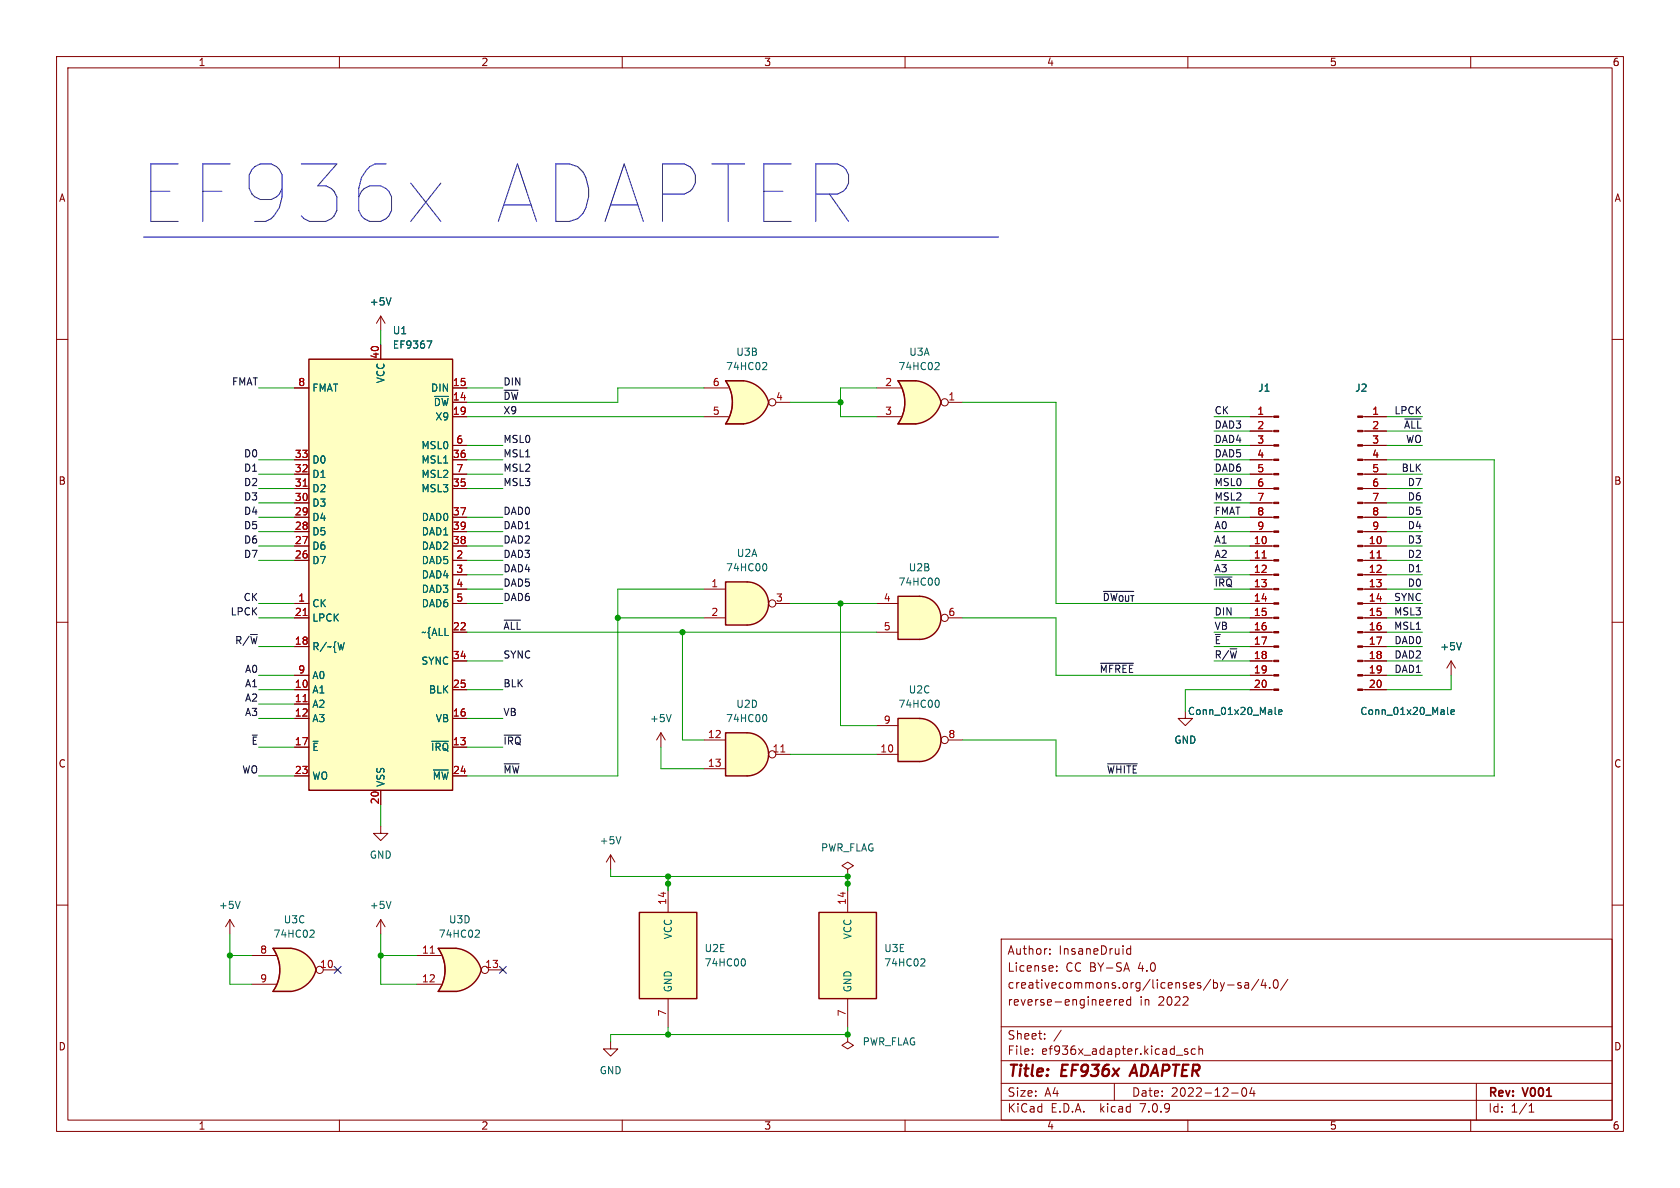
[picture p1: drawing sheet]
<svg xmlns="http://www.w3.org/2000/svg" width="297mm" height="210mm" viewBox="0 0 297 210" stroke-linecap="round" stroke-linejoin="round" font-family="sans-serif">
<g fill="none" stroke="#840000" stroke-width=".18">
<path d="M10 10h277v190h-277zM12 12h273v186h-273zM60 10v2M110 10v2M160 10v2M210 10v2M260 10v2M10 60h2M285 60h2M10 110h2M285 110h2M209.5 125.7v1.3h1.3l-1.3 1.3-1.2-1.3h1.2"/>
<path d="M10 160h2M107.9 151.1l-.7 1.3M107.9 151.1v2.6M107.9 151.1l.8 1.3M118.1 156.2v5.1M149.9 153.7l1-.7-1-.6-1.1 .6 1.1 .7v1.2M149.9 154.9h.1M285 160h2M118.1 176.5v5.1M177 166h108v32h-108zM185.6 168.6v.1M185.6 167.8v.1"/>
<path d="M186.8 171.6v.1M186.8 170.8v.1M197 176.7v1M197.5 176.7l-.3 .1-.2 .2M197.9 177.2l.7-.1-.1-.3-.4-.1-.2 .2 .1 .7h.5M199.2 170.2l.5 1.5M199.9 167.2v1.5M199.9 167.8l-.4-.1-.3 .3v.4l.1 .2h.6M199.9 176.8l-.4-.1-.3 .3v.4l.1 .2h.6M199.9 176.2v1.5M217 174.1h1.2M219.4 173.8l-.4-.1-.2 .2 .1 .2 .5 .2v.3h-.6"/>
<path d="M220.1 173.8h.6v.9M220.7 174.1h-.5a.29 .29 0 0 0-.2 .3 .29 .29 0 0 0 .2 .3l.5-.1M222.5 173.1l-1.3 2M223.3 173.1l-.3 1.1h.9M223.7 173.7v1M224.5 174.6v.1M225.2 173.3l.3-.1a.81 .81 0 0 1 .5 .6 .81 .81 0 0 1-.3 .8l-.1 .1a.81 .81 0 0 1-.4-1.4zM227.7 173.1l-1.3 2M60 198v2M107.9 184.2v1.2h1.3l-1.3 1.3-1.2-1.3h1.2M110 198v2M160 198v2"/>
<path d="M177 194.5h108M177 191.5h108M177 187.5h108M177 181.5h108M182.5 186.3v.1M182.5 185.5v.1M184.7 183.6v.1M184.7 182.8v.1M187.6 182.1l-1.3 2M197 191.5v3M208 186.5h1.1M210 185.5l-.4-.1-.2 .2 .1 .2 .5 .2v.3h-.6"/>
<path d="M210 198v2M211.3 185.5l-.4-.1-.3 .3v.4l.1 .2h.6M212 185.5l.2-.1 .3 .1 .1 .9M212 184.9v1.5M217.7 193.2h1.2M219.7 192.4l.2-.1a.81 .81 0 0 1 .6 .6 .81 .81 0 0 1-.3 .8l-.2 .1a.81 .81 0 0 1-.3-1.4zM221.3 192.2l-.3 1.1h.9M221.7 192.8v1M260 198v2M261 191.5v6.5M270.3 196.6h.9M270.3 195.5l.4-.4v1.5"/>
</g>
<path d="M200.6 188.2l-.9 2" fill="none" stroke="#840000" stroke-width=".4"/>
<g fill="#ffffc2" stroke="#ffffc2" stroke-width=".18">
<path d="M113 161.3h10.2v15.2h-10.2z"/>
<path d="M131.5 67.3a5.2 5.2 0 0 1 4.4 3.8l-5 1.4z"/>
</g>
<path d="M113 161.3h10.2v15.2h-10.2z" fill="none" stroke="#840000" stroke-width=".25"/>
<path d="M109.8 147.9l-.5 1.3M131.5 169.5a.79 .79 0 0 1 0 1.3" fill="none" stroke="#006464" stroke-width=".18"/>
<path d="M128.3 67.3h3.1M128.3 74.9h3.1" fill="none" stroke="#ffffc2" stroke-width=".18"/>
<path d="M128.3 67.3h3.1v7.6h-3.1a6.6 6.6 0 0 0 0-7.6z" fill="#ffffc2"/>
<g fill="#ffffc2" stroke="#ffffc2" stroke-width=".18">
<path d="M130.9 69.8l5 1.3a5.1 5.1 0 0 1-4.4 3.8z"/>
<path d="M80.1 170.1l5 1.4a5.2 5.2 0 0 1-4.4 3.8z"/>
</g>
<path d="M131.4 67.3h-3.1a6.6 6.6 0 0 1 0 7.6h3.1M131.5 67.3a5.2 5.2 0 0 1 4.4 3.8 5.1 5.1 0 0 1-4.4 3.8" fill="none" stroke="#840000" stroke-width=".25"/>
<g fill="none" stroke="#840000" stroke-width=".18">
<path d="M124.5 73.7h4.3M124.5 68.6h4.3M131.4 67.3h-3.1a6.7 6.7 0 0 1 0 7.6h3.1M137.2 71.1h2.5M67.3 162.6l-.8 1.2M67.3 162.6v2.5M67.3 162.6l.8 1.2"/>
<circle cx="136.5" cy="71.1" r=".63"/>
</g>
<path d="M135 64.1h.4l.2 .3-.8 .9h.8M69.1 159.3l-.4 1.3" fill="none" stroke="#006464" stroke-width=".18"/>
<path d="M77.5 175.3h3.1M77.5 167.6h3.1" fill="none" stroke="#ffffc2" stroke-width=".18"/>
<path d="M77.5 167.6h3.1v7.7h-3.1a6.7 6.7 0 0 0 0-7.7z" fill="#ffffc2"/>
<g fill="#ffffc2" stroke="#ffffc2" stroke-width=".18">
<path d="M80.7 167.6a5.1 5.1 0 0 1 4.4 3.9l-5 1.3z"/>
<path d="M132.1 102.9a3.8 3.8 0 0 1 3.8 3.8 3.8 3.8 0 0 1-3.8 3.8z"/>
</g>
<path d="M77.5 167.6h3.2a5.1 5.1 0 0 1 4.4 3.9 5.2 5.2 0 0 1-4.5 3.8h-3.1a6.6 6.6 0 0 0 0-7.7z" fill="none" stroke="#840000" stroke-width=".25"/>
<g fill="none" stroke="#840000" stroke-width=".18">
<path d="M221 78.7h4.2M221 76.2h4.2M221 73.7h4.2M221 99.1h4.2M221 96.5h4.2M221 94h4.2M221 91.4h4.2M221 88.9h4.2M221 86.4h4.2M221 83.8h4.2M221 81.3h4.2M221 119.4h4.2"/>
<path d="M221 116.8h4.2M221 114.3h4.2M221 111.8h4.2M221 109.2h4.2M221 106.7h4.2M221 104.1h4.2M221 101.6h4.2M221 121.9h4.2M73.7 168.9h4.3M73.7 174h4.3M80.6 167.6h-3.1a6.6 6.6 0 0 1 0 7.7h3.1M86.4 171.5h2.5"/>
<circle cx="85.7" cy="171.4" r=".63"/>
</g>
<path d="M223.1 98.6h.8M76.1 168.5h.7" fill="none" stroke="#a90000" stroke-width=".18"/>
<path d="M225.4 125v1.1l.2 .2M226 125.9l.6-.1v-.3h-.4l-.2 .1 .1 .6h.5M84.2 164.4l.4 .1 .2 .3-.8 .9h.8" fill="none" stroke="#006464" stroke-width=".18"/>
<g fill="#840000" stroke="#840000" stroke-width=".18">
<path d="M225.2 121.8h.9v.2h-.9z"/>
<path d="M225.2 119.3h.9v.2h-.9z"/>
<path d="M225.2 116.7h.9v.3h-.9z"/>
<path d="M225.2 114.2h.9v.2h-.9z"/>
<path d="M225.2 111.6h.9v.3h-.9z"/>
<path d="M225.2 109.1h.9v.2h-.9z"/>
<path d="M225.2 106.6h.9v.2h-.9z"/>
<path d="M225.2 104h.9v.3h-.9z"/>
<path d="M225.2 101.5h.9v.2h-.9z"/>
<path d="M225.2 98.9h.9v.3h-.9z"/>
<path d="M225.2 96.4h.9v.2h-.9z"/>
<path d="M225.2 93.9h.9v.2h-.9z"/>
<path d="M225.2 91.3h.9v.3h-.9z"/>
<path d="M225.2 88.8h.9v.2h-.9z"/>
<path d="M225.2 86.2h.9v.3h-.9z"/>
<path d="M225.2 83.7h.9v.2h-.9z"/>
<path d="M225.2 81.2h.9v.2h-.9z"/>
<path d="M225.2 78.6h.9v.3h-.9z"/>
<path d="M225.2 76.1h.9v.2h-.9z"/>
<path d="M225.2 73.5h.9v.3h-.9z"/>
</g>
<path d="M128.3 102.9h3.8v7.6h-3.8z" fill="#ffffc2"/>
<path d="M54.6 63.5h25.4v76.2h-25.4zM128.3 102.9h3.8a3.8 3.8 0 0 1 3.8 3.8 3.8 3.8 0 0 1-3.8 3.8h-3.8z" fill="none" stroke="#840000" stroke-width=".25"/>
<g fill="none" stroke="#840000" stroke-width=".18">
<path d="M52.1 68.6h2.5M67.3 61v2.5M80 71.1h2.5M80 68.6h2.5M80 73.7h2.5M80 78.7h2.5M240.9 73.7h4.2M240.9 78.7h4.2M240.9 76.2h4.2M52.1 99.1h2.5M52.1 96.5h2.5M52.1 94h2.5"/>
<path d="M52.1 91.4h2.5M52.1 88.9h2.5M52.1 86.4h2.5M52.1 83.8h2.5M52.1 81.3h2.5M80 99.1h2.5M80 96.5h2.5M80 94h2.5M80 91.4h2.5M80 86.4h2.5M80 83.8h2.5M80 81.3h2.5"/>
<path d="M240.9 99.1h4.2M240.9 96.5h4.2M240.9 94h4.2M240.9 91.4h4.2M240.9 88.9h4.2M240.9 86.4h4.2M240.9 83.8h4.2M240.9 81.3h4.2M52.1 109.2h2.5M52.1 106.7h2.5M52.1 114.3h2.5M52.1 119.4h2.5"/>
<path d="M80 104.1h2.5M80 106.7h2.5M80 111.8h2.5M80 101.6h2.5M80 116.8h2.5M124.5 104.1h3.8M124.5 109.2h3.8M137.2 106.7h2.5M240.9 104.1h4.2M240.9 109.2h4.2M240.9 106.7h4.2M240.9 114.3h4.2"/>
<path d="M240.9 111.8h4.2M240.9 101.6h4.2M240.9 116.8h4.2M240.9 119.4h4.2M52.1 121.9h2.5M52.1 124.5h2.5M52.1 127h2.5M52.1 132.1h2.5M52.1 137.2h2.5M67.3 139.7v2.5M80 121.9h2.5M80 127h2.5"/>
<path d="M80 132.1h2.5M80 137.2h2.5M116.8 129.5l-.7 1.3M116.8 129.5v2.6M116.8 129.5l.8 1.3M240.9 121.9h4.2M40.6 162.6l-.7 1.2M40.6 162.6v2.5M40.6 162.6l.8 1.2"/>
<circle cx="136.5" cy="106.7" r=".63"/>
</g>
<path d="M75.5 60.3h.8l-.5 1.2M76.8 70.1h2.5M135.3 99.6a.79 .79 0 0 1 0 1.3M60.8 113.6l-.3 1.3M55.3 131h.9M76.3 131h3M76.6 136.1h2.7M118.7 126.3l-.5 1.3M255.9 125v1.1l.2 .2M256.5 125.9l.6-.1v-.3h-.4l-.2 .1 .1 .6h.5M42.5 159.3l-.5 1.3" fill="none" stroke="#006464" stroke-width=".18"/>
<g fill="#ffffc2" stroke="#ffffc2" stroke-width=".18">
<path d="M54.6 63.5h25.4v76.2h-25.4z"/>
<path d="M132.1 129.5a3.8 3.8 0 0 1 3.8 3.9 3.8 3.8 0 0 1-3.8 3.8z"/>
</g>
<path d="M53.6 85.9h.7M243.4 98.6h.8M53.6 108.8h.7M53.6 124h.7" fill="none" stroke="#a90000" stroke-width=".18"/>
<g fill="#840000" stroke="#840000" stroke-width=".18">
<path d="M240 121.8h.9v.2h-.9z"/>
<path d="M240 119.3h.9v.2h-.9z"/>
<path d="M240 116.7h.9v.3h-.9z"/>
<path d="M240 114.2h.9v.2h-.9z"/>
<path d="M240 111.6h.9v.3h-.9z"/>
<path d="M240 109.1h.9v.2h-.9z"/>
<path d="M240 106.6h.9v.2h-.9z"/>
<path d="M240 104h.9v.3h-.9z"/>
<path d="M240 101.5h.9v.2h-.9z"/>
<path d="M240 98.9h.9v.3h-.9z"/>
<path d="M240 96.4h.9v.2h-.9z"/>
<path d="M240 93.9h.9v.2h-.9z"/>
<path d="M240 91.3h.9v.3h-.9z"/>
<path d="M240 88.8h.9v.2h-.9z"/>
<path d="M240 86.2h.9v.3h-.9z"/>
<path d="M240 83.7h.9v.2h-.9z"/>
<path d="M240 81.2h.9v.2h-.9z"/>
<path d="M240 78.6h.9v.3h-.9z"/>
<path d="M240 76.1h.9v.2h-.9z"/>
<path d="M240 73.5h.9v.3h-.9z"/>
</g>
<path d="M128.3 129.5h3.8v7.7h-3.8z" fill="#ffffc2"/>
<path d="M128.3 129.5h3.8a3.8 3.8 0 0 1 3.8 3.9 3.8 3.8 0 0 1-3.8 3.8h-3.8z" fill="none" stroke="#840000" stroke-width=".25"/>
<g fill="none" stroke="#840000" stroke-width=".18">
<path d="M124.5 130.8h3.8M124.5 135.9h3.8M137.2 133.4h2.5"/>
<circle cx="136.5" cy="133.3" r=".63"/>
</g>
<path d="M138 132.9h.8" fill="none" stroke="#a90000" stroke-width=".18"/>
<path d="M135.3 126.3a.79 .79 0 0 1 0 1.3" fill="none" stroke="#006464" stroke-width=".18"/>
<path d="M50.9 170.1l5 1.4a5.2 5.2 0 0 1-4.4 3.8z" fill="#ffffc2" stroke="#ffffc2" stroke-width=".18"/>
<path d="M48.3 175.3h3.1M48.3 167.6h3.1" fill="none" stroke="#ffffc2" stroke-width=".18"/>
<path d="M48.3 167.6h3.1v7.7h-3.1a6.7 6.7 0 0 0 0-7.7z" fill="#ffffc2"/>
<g fill="#ffffc2" stroke="#ffffc2" stroke-width=".18">
<path d="M51.5 167.6a5.1 5.1 0 0 1 4.4 3.9l-5 1.3z"/>
<path d="M144.8 161.3h10.1v15.2h-10.1z"/>
<path d="M162.6 127a3.8 3.8 0 0 1 3.8 3.8 3.8 3.8 0 0 1-3.8 3.8z"/>
</g>
<path d="M48.3 167.6h3.2a5.1 5.1 0 0 1 4.4 3.9 5.2 5.2 0 0 1-4.5 3.8h-3.1a6.6 6.6 0 0 0 0-7.7zM144.8 161.3h10.1v15.2h-10.1z" fill="none" stroke="#840000" stroke-width=".25"/>
<g fill="none" stroke="#840000" stroke-width=".18">
<path d="M67.3 146.1v1.2h1.3l-1.3 1.3-1.3-1.3h1.3M149.9 156.2v5.1M44.4 168.9h4.4M44.4 174h4.4M51.4 167.6h-3.1a6.6 6.6 0 0 1 0 7.7h3.1M57.1 171.5h2.6M149.9 176.5v5.1M149.9 182.9v1.3l1 .6-1 .6-1.1-.6 1.1-.6M149.9 182.9h.1"/>
<circle cx="56.5" cy="171.4" r=".63"/>
</g>
<path d="M55 164.4l.4 .1 .1 .3-.7 .9h.7M163 169.5h.4l.1 .4-.8 .9h.8" fill="none" stroke="#006464" stroke-width=".18"/>
<path d="M158.7 127h3.9v7.6h-3.9z" fill="#ffffc2"/>
<path d="M158.7 127h3.9a3.8 3.8 0 0 1 3.8 3.8 3.8 3.8 0 0 1-3.8 3.8h-3.9z" fill="none" stroke="#840000" stroke-width=".25"/>
<g fill="none" stroke="#840000" stroke-width=".18">
<path d="M154.9 133.4h3.8M154.9 128.3h3.8M167.6 130.8h2.6"/>
<circle cx="167" cy="130.8" r=".63"/>
</g>
<path d="M165.7 123.8a.79 .79 0 0 1 0 1.2" fill="none" stroke="#006464" stroke-width=".18"/>
<path d="M161.4 69.8l5 1.3a5.2 5.2 0 0 1-4.4 3.8z" fill="#ffffc2" stroke="#ffffc2" stroke-width=".18"/>
<path d="M158.7 74.9h3.2M158.7 67.3h3.2" fill="none" stroke="#ffffc2" stroke-width=".18"/>
<path d="M158.7 67.3h3.2v7.6h-3.2a6.7 6.7 0 0 0 0-7.6z" fill="#ffffc2"/>
<g fill="#ffffc2" stroke="#ffffc2" stroke-width=".18">
<path d="M162 67.3a5.1 5.1 0 0 1 4.4 3.8l-5 1.3z"/>
<path d="M162.6 105.4a3.8 3.8 0 0 1 3.8 3.8 3.8 3.8 0 0 1-3.8 3.8z"/>
</g>
<path d="M158.7 67.3h3.3a5.1 5.1 0 0 1 4.4 3.8 5.2 5.2 0 0 1-4.5 3.8h-3.2a6.6 6.6 0 0 0 0-7.6z" fill="none" stroke="#840000" stroke-width=".25"/>
<g fill="none" stroke="#840000" stroke-width=".18">
<path d="M67.3 55.9l-.8 1.3M67.3 55.9v2.5M67.3 55.9l.8 1.3M154.9 68.6h4.4M154.9 73.7h4.4M161.9 67.3h-3.2a6.6 6.6 0 0 1 0 7.6h3.2M167.6 71.1h2.6"/>
<circle cx="167" cy="71.1" r=".63"/>
</g>
<path d="M69.1 52.6l-.4 1.3M165.5 64.1h.4l.1 .3-.7 .9h.7" fill="none" stroke="#006464" stroke-width=".18"/>
<path d="M158.7 105.4h3.9v7.6h-3.9z" fill="#ffffc2"/>
<path d="M158.7 105.4h3.9a3.8 3.8 0 0 1 3.8 3.8 3.8 3.8 0 0 1-3.8 3.8h-3.9z" fill="none" stroke="#840000" stroke-width=".25"/>
<g fill="none" stroke="#840000" stroke-width=".18">
<path d="M52.1 68.6h2.5M67.3 61v2.5M80 71.1h2.5M80 68.6h2.5M80 73.7h2.5M80 78.7h2.5M221 73.7h3.8M221 78.7h3.8M221 76.2h3.8M241.3 73.7h3.8M241.3 78.7h3.8M241.3 76.2h3.8"/>
<path d="M52.1 99.1h2.5M52.1 96.5h2.5M52.1 94h2.5M52.1 91.4h2.5M52.1 88.9h2.5M52.1 86.4h2.5M52.1 83.8h2.5M52.1 81.3h2.5M80 99.1h2.5M80 96.5h2.5M80 94h2.5M80 91.4h2.5"/>
<path d="M80 86.4h2.5M80 83.8h2.5M80 81.3h2.5M221 99.1h3.8M221 96.5h3.8M221 94h3.8M221 91.4h3.8M221 88.9h3.8M221 86.4h3.8M221 83.8h3.8M221 81.3h3.8M241.3 99.1h3.8"/>
<path d="M241.3 96.5h3.8M241.3 94h3.8M241.3 91.4h3.8M241.3 88.9h3.8M241.3 86.4h3.8M241.3 83.8h3.8M241.3 81.3h3.8M52.1 106.7h2.5M52.1 109.2h2.5M52.1 114.3h2.5M52.1 119.4h2.5M80 106.7h2.5"/>
<path d="M80 111.8h2.5M80 101.6h2.5M80 116.8h2.5M80 104.1h2.5M154.9 106.7h3.8M154.9 111.8h3.8M167.6 109.2h2.6M221 106.7h3.8M221 111.8h3.8M221 109.2h3.8M221 114.3h3.8M221 101.6h3.8"/>
<path d="M221 116.8h3.8M221 104.1h3.8M221 119.4h3.8M241.3 106.7h3.8M241.3 111.8h3.8M241.3 109.2h3.8M241.3 114.3h3.8M241.3 101.6h3.8M241.3 116.8h3.8M241.3 104.1h3.8M241.3 119.4h3.8M256.5 116.8l.8 1.3"/>
<path d="M256.5 116.8v2.6M256.5 116.8l-.7 1.3M52.1 121.9h2.5M52.1 124.5h2.5M52.1 127h2.5M52.1 132.1h2.5M52.1 137.2h2.5M67.3 139.7v2.5M80 121.9h2.5M80 127h2.5M80 132.1h2.5M80 137.2h2.5"/>
<path d="M221 121.9h3.8M241.3 121.9h3.8"/>
<circle cx="167" cy="109.2" r=".63"/>
</g>
<g fill="none" stroke="#006464" stroke-width=".18">
<path d="M69.1 52.6l-.4 1.3M75.5 60.3h.8l-.5 1.2M76.8 70.1h2.5M60.8 113.6l-.3 1.3M165.7 102.2a.79 .79 0 0 1 0 1.2M258.4 113.6l-.5 1.3M55.3 131h.9M76.3 131h3M76.6 136.1h2.7M225.4 125v1.1l.2 .2M226 125.9l.6-.1v-.3h-.4l-.2 .1 .1 .6h.5M255.9 125v1.1l.2 .2"/>
<path d="M256.5 125.9l.6-.1v-.3h-.4l-.2 .1 .1 .6h.5"/>
</g>
<path d="M248.3 74.1h2.9M89.1 109.6h2.9M194.5 117.2h5.9M195.1 104.5h5.3M214.9 102h2.9M89.1 129.9h3M195.8 135h5.3" fill="none" stroke="#0f0f0f" stroke-width=".18"/>
<path d="M72.6 32.4l5.3 6.7M77.9 32.4l-5.3 6.7M25.4 41.9h151.1" fill="none" stroke="#0000c2" stroke-width=".18"/>
<g fill="none" stroke="#009600" stroke-width=".18">
<path d="M67.3 58.4v2.6M45.7 68.6h6.4M82.5 73.7h42M82.5 78.7h6.4M82.5 68.6h6.4M124.5 68.6h-15.3v2.5h-26.7M139.7 71.1h8.9M154.9 68.6h-6.3v5.1h6.3M170.2 71.1h16.5v35.6h34.3M214.6 73.7h6.4M214.6 78.7h6.4M214.6 76.2h6.4"/>
<path d="M245.1 73.7h6.4M245.1 78.7h6.4M245.1 76.2h6.4M45.7 99.1h6.4M45.7 94h6.4M45.7 91.4h6.4M45.7 96.5h6.4M45.7 86.4h6.4M45.7 88.9h6.4M45.7 83.8h6.4M45.7 81.3h6.4M82.5 99.1h6.4"/>
<path d="M82.5 94h6.4M82.5 91.4h6.4M82.5 96.5h6.4M82.5 86.4h6.4M82.5 83.8h6.4M82.5 81.3h6.4M214.6 99.1h6.4M214.6 94h6.4M214.6 91.4h6.4M214.6 96.5h6.4M214.6 86.4h6.4M214.6 88.9h6.4"/>
<path d="M214.6 83.8h6.4M214.6 81.3h6.4M245.1 99.1h6.4M245.1 94h6.4M245.1 91.4h6.4M245.1 96.5h6.4M245.1 86.4h6.4M245.1 88.9h6.4M245.1 83.8h6.4M245.1 81.3h19.1v55.9h-77.5v-6.4h-16.5M45.7 106.7h6.4M45.7 114.3h6.4"/>
<path d="M45.7 109.2h6.4M45.7 119.4h6.4M82.5 101.6h6.4M82.5 106.7h6.4M82.5 116.8h6.4M82.5 104.1h6.4M82.5 111.8h72.4M109.2 109.2h15.3M120.6 111.8v19h3.9M124.5 104.1h-15.3v33.1h-26.7M139.7 106.7h15.2M148.6 106.7v21.6h6.3"/>
<path d="M170.2 109.2h16.5v10.2h34.3M214.6 101.6h6.4M214.6 116.8h6.4M214.6 104.1h6.4M214.6 114.3h6.4M214.6 111.8h6.4M214.6 109.2h6.4M245.1 101.6h6.4M245.1 106.7h6.4M245.1 116.8h6.4M245.1 104.1h6.4M245.1 114.3h6.4"/>
<path d="M245.1 111.8h6.4M245.1 109.2h6.4M245.1 119.4h6.4M256.5 119.4v2.5h-11.4M45.7 127h6.4M45.7 121.9h6.4M45.7 132.1h6.4M45.7 137.2h6.4M45.7 124.5h6.4M82.5 127h6.4M82.5 121.9h6.4M82.5 132.1h6.4"/>
<path d="M116.8 132.1v3.8h7.7M139.7 133.4h15.2M221 121.9h-11.5v3.8M67.3 142.2v3.9M107.9 153.7v1.2h42v2.6M118.1 154.9v2.6M40.6 168.9h3.8M40.6 165.1v8.9h3.8M67.3 165.1v8.9h6.4M67.3 168.9h6.4M118.1 181.6v1.3M149.9 181.6v1.3h-42v1.3"/>
</g>
<path d="M59.1 170.8l1.2 1.3M60.3 170.8l-1.2 1.3M88.3 170.8l1.2 1.3M89.5 170.8l-1.2 1.3" fill="none" stroke="#000084" stroke-width=".18"/>
<path d="M53.6 85.9h.7M223.1 98.6h.8M243.4 98.6h.8M53.6 108.8h.7M53.6 124h.7" fill="none" stroke="#a90000" stroke-width=".18"/>
<g fill="#009600" stroke="#009600" stroke-width=".18">
<circle cx="148.6" cy="71.1" r=".46"/>
<circle cx="149.9" cy="182.9" r=".46"/>
<circle cx="118.1" cy="156.2" r=".46"/>
<circle cx="118.1" cy="154.9" r=".46"/>
<circle cx="148.6" cy="106.7" r=".46"/>
<circle cx="120.6" cy="111.8" r=".46"/>
<circle cx="149.9" cy="156.2" r=".46"/>
<circle cx="149.9" cy="154.9" r=".46"/>
<circle cx="67.3" cy="168.9" r=".46"/>
<circle cx="109.2" cy="109.2" r=".46"/>
<circle cx="40.6" cy="168.9" r=".46"/>
<circle cx="118.1" cy="182.9" r=".46"/>
</g>
<g font-size="14.2" fill="#0000c2">
<text x="24.1" y="40.4">EF936x</text>
<text x="85.5" y="40.4">ADAPTER</text>
</g>
<g font-size="2.8" fill="#840000">
<text x="178" y="190.9">Title:</text>
<text x="187.7" y="190.9">EF936x</text>
<text x="200.8" y="190.9">ADAPTER</text>
</g>
<g font-size="2.1" fill="#840000">
<text x="178" y="172">License:</text>
<text x="178" y="169">Author:</text>
<text x="187.2" y="169">InsaneDruid</text>
<text x="188.4" y="172">CC BY-SA</text>
<text x="201.3" y="172">4.0</text>
<text x="178" y="178">reverse-engineered</text>
<text x="178" y="175">creativecommons.org/licenses/by-sa/4.0/</text>
<text x="201.4" y="178">in</text>
<text x="204.8" y="178">2022</text>
<text x="178" y="184">Sheet:</text>
<text x="178" y="186.7">File:</text>
<text x="184.1" y="186.7">ef936x_adapter.kicad_sch</text>
<text x="178" y="196.9">KiCad</text>
<text x="178" y="194.1">Size:</text>
<text x="184.7" y="194.1">A4</text>
<text x="185.7" y="196.9">E.D.A.</text>
<text x="194.6" y="196.9">kicad</text>
<text x="200" y="194.1">Date:</text>
<text x="201.8" y="196.9">7.0.9</text>
<text x="207" y="194.1">2022-12-04</text>
<text x="263" y="194.3">Rev:</text>
<text x="263" y="196.9">Id:</text>
<text x="267.1" y="196.9">1/1</text>
<text x="269.4" y="194.3">V001</text>
</g>
<g font-size="1.8" fill="#840000">
<text x="35" y="11.9">1</text>
<text x="85" y="11.9">2</text>
<text x="135" y="11.9">3</text>
<text x="185" y="11.9">4</text>
<text x="235" y="11.9">5</text>
<text x="285" y="11.9">6</text>
<text x="10.3" y="35.9">A</text>
<text x="285.3" y="35.9">A</text>
<text x="10.3" y="85.9">B</text>
<text x="285.3" y="85.9">B</text>
<text x="10.3" y="135.9">C</text>
<text x="285.3" y="135.9">C</text>
<text x="10.3" y="185.9">D</text>
<text x="285.3" y="185.9">D</text>
<text x="35" y="199.9">1</text>
<text x="85" y="199.9">2</text>
<text x="135" y="199.9">3</text>
<text x="185" y="199.9">4</text>
<text x="235" y="199.9">5</text>
<text x="285" y="199.9">6</text>
</g>
<g font-size="1.8" fill="#006464">
<text x="65.3" y="54.2">+5V</text>
<text x="69.3" y="59.3">U1</text>
<text x="69.3" y="61.8">EF9367</text>
<text x="128.3" y="65.6">74HC02</text>
<text x="130.1" y="63.1">U3B</text>
<text x="158.7" y="65.6">74HC02</text>
<text x="160.6" y="63.1">U3A</text>
<text x="55.1" y="69.4">FMAT</text>
<text x="68.2" y="67.8" transform="rotate(-90 68.2 67.8)">VCC</text>
<text x="76.1" y="69.4">DIN</text>
<text x="76.6" y="72">~{DW}</text>
<text x="222.3" y="69.4">J1</text>
<text x="239.5" y="69.4">J2</text>
<text x="76.9" y="74.5">X9</text>
<text x="55.1" y="82.1">D0</text>
<text x="74.4" y="82.1">MSL1</text>
<text x="74.4" y="79.6">MSL0</text>
<text x="55.1" y="89.8">D3</text>
<text x="55.1" y="87.2">D2</text>
<text x="55.1" y="84.7">D1</text>
<text x="74.4" y="87.2">MSL3</text>
<text x="74.4" y="84.7">MSL2</text>
<text x="55.1" y="94.8">D5</text>
<text x="55.1" y="92.3">D4</text>
<text x="74.5" y="92.3">DAD0</text>
<text x="74.5" y="94.8">DAD1</text>
<text x="55.1" y="99.9">D7</text>
<text x="55.1" y="97.4">D6</text>
<text x="74.5" y="99.9">DAD5</text>
<text x="74.5" y="97.4">DAD2</text>
<text x="128.3" y="101.2">74HC00</text>
<text x="130.2" y="98.7">U2A</text>
<text x="160.6" y="101.2">U2B</text>
<text x="55.1" y="107.5">CK</text>
<text x="74.5" y="102.5">DAD4</text>
<text x="74.5" y="105">DAD3</text>
<text x="74.5" y="107.5">DAD6</text>
<text x="158.7" y="103.7">74HC00</text>
<text x="55.1" y="110.1">LPCK</text>
<text x="74.4" y="112.6">~{ALL</text>
<text x="55.1" y="115.2">R/~{W</text>
<text x="74.4" y="117.7">SYNC</text>
<text x="254.5" y="115.2">+5V</text>
<text x="55.1" y="122.8">A1</text>
<text x="55.1" y="125.3">A2</text>
<text x="55.1" y="120.2">A0</text>
<text x="75.7" y="122.8">BLK</text>
<text x="130.1" y="125.3">U2D</text>
<text x="158.7" y="125.3">74HC00</text>
<text x="160.6" y="122.8">U2C</text>
<text x="55.1" y="127.9">A3</text>
<text x="76.9" y="127.9">VB</text>
<text x="114.8" y="127.9">+5V</text>
<text x="128.3" y="127.9">74HC00</text>
<text x="207.5" y="131.7">GND</text>
<text x="209.9" y="126.6">Conn_01x20_Male</text>
<text x="240.4" y="126.6">Conn_01x20_Male</text>
<text x="55.1" y="132.9">~{E}</text>
<text x="76.1" y="132.9">~{IRQ}</text>
<text x="55.1" y="138">WO</text>
<text x="68.2" y="139.2" transform="rotate(-90 68.2 139.2)">VSS</text>
<text x="76.4" y="138">~{MW}</text>
<text x="105.9" y="149.5">+5V</text>
<text x="65.3" y="152">GND</text>
<text x="145" y="150.7">PWR_FLAG</text>
<text x="38.6" y="160.9">+5V</text>
<text x="65.3" y="160.9">+5V</text>
<text x="48.2" y="166">74HC02</text>
<text x="50.1" y="163.4">U3C</text>
<text x="77.5" y="166">74HC02</text>
<text x="79.3" y="163.4">U3D</text>
<text x="119" y="166.1" transform="rotate(-90 119 166.1)">VCC</text>
<text x="150.7" y="166.1" transform="rotate(-90 150.7 166.1)">VCC</text>
<text x="124.5" y="171">74HC00</text>
<text x="124.5" y="168.5">U2E</text>
<text x="156.2" y="171">74HC02</text>
<text x="156.2" y="168.5">U3E</text>
<text x="119" y="175.5" transform="rotate(-90 119 175.5)">GND</text>
<text x="150.7" y="175.5" transform="rotate(-90 150.7 175.5)">GND</text>
<text x="152.4" y="185">PWR_FLAG</text>
<text x="105.9" y="190.1">GND</text>
</g>
<g font-size="1.8" fill="#a90000">
<text x="67.1" y="63.5" transform="rotate(-90 67.1 63.5)">40</text>
<text x="52.6" y="68.3">8</text>
<text x="80" y="70.9">14</text>
<text x="80" y="68.3">15</text>
<text x="125.9" y="68.3">6</text>
<text x="137.1" y="70.9">4</text>
<text x="156.4" y="68.3">2</text>
<text x="167.6" y="70.9">1</text>
<text x="80" y="73.4">19</text>
<text x="125.9" y="73.4">5</text>
<text x="156.4" y="73.4">3</text>
<text x="222.2" y="73.4">1</text>
<text x="222.2" y="75.9">2</text>
<text x="242.5" y="73.4">1</text>
<text x="242.5" y="75.9">2</text>
<text x="52" y="83.6">32</text>
<text x="52" y="81">33</text>
<text x="80" y="81">36</text>
<text x="80.6" y="78.5">6</text>
<text x="80.6" y="83.6">7</text>
<text x="222.2" y="78.5">3</text>
<text x="222.2" y="81">4</text>
<text x="222.2" y="83.6">5</text>
<text x="242.5" y="78.5">3</text>
<text x="242.5" y="81">4</text>
<text x="242.5" y="83.6">5</text>
<text x="52" y="88.6">30</text>
<text x="52" y="86.1">31</text>
<text x="80" y="86.1">35</text>
<text x="222.2" y="86.1">6</text>
<text x="222.2" y="88.6">7</text>
<text x="242.5" y="86.1">6</text>
<text x="242.5" y="88.6">7</text>
<text x="52" y="93.7">28</text>
<text x="52" y="91.2">29</text>
<text x="80" y="91.2">37</text>
<text x="80" y="93.7">39</text>
<text x="222.2" y="91.2">8</text>
<text x="222.2" y="93.7">9</text>
<text x="242.5" y="91.2">8</text>
<text x="242.5" y="93.7">9</text>
<text x="52" y="98.8">26</text>
<text x="52" y="96.3">27</text>
<text x="80" y="96.3">38</text>
<text x="80.6" y="98.8">2</text>
<text x="80.6" y="101.3">3</text>
<text x="221.6" y="96.3">10</text>
<text x="221.6" y="98.8">11</text>
<text x="221.6" y="101.3">12</text>
<text x="241.9" y="96.3">10</text>
<text x="241.9" y="98.8">11</text>
<text x="241.9" y="101.3">12</text>
<text x="52.6" y="106.4">1</text>
<text x="80.6" y="103.9">4</text>
<text x="80.6" y="106.4">5</text>
<text x="125.7" y="103.9">1</text>
<text x="137.1" y="106.4">3</text>
<text x="156.1" y="106.4">4</text>
<text x="221.6" y="103.9">13</text>
<text x="221.6" y="106.4">14</text>
<text x="241.9" y="103.9">13</text>
<text x="241.9" y="106.4">14</text>
<text x="52" y="109">21</text>
<text x="80" y="111.5">22</text>
<text x="125.7" y="109">2</text>
<text x="156.1" y="111.5">5</text>
<text x="167.6" y="109">6</text>
<text x="221.6" y="109">15</text>
<text x="221.6" y="111.5">16</text>
<text x="241.9" y="109">15</text>
<text x="241.9" y="111.5">16</text>
<text x="52" y="114">18</text>
<text x="52.6" y="119.1">9</text>
<text x="80" y="116.6">34</text>
<text x="221.6" y="114">17</text>
<text x="221.6" y="116.6">18</text>
<text x="221.6" y="119.1">19</text>
<text x="241.9" y="114">17</text>
<text x="241.9" y="116.6">18</text>
<text x="241.9" y="119.1">19</text>
<text x="52" y="121.7">10</text>
<text x="52" y="124.2">11</text>
<text x="80" y="121.7">25</text>
<text x="221.6" y="121.7">20</text>
<text x="241.9" y="121.7">20</text>
<text x="52" y="126.7">12</text>
<text x="52" y="131.8">17</text>
<text x="80" y="131.8">13</text>
<text x="80" y="126.7">16</text>
<text x="125.1" y="130.6">12</text>
<text x="156.1" y="128">9</text>
<text x="167.6" y="130.6">8</text>
<text x="52" y="136.9">23</text>
<text x="80" y="136.9">24</text>
<text x="125.1" y="135.6">13</text>
<text x="136.5" y="133.1">11</text>
<text x="155.5" y="133.1">10</text>
<text x="67.1" y="142.3" transform="rotate(-90 67.1 142.3)">20</text>
<text x="117.9" y="160.1" transform="rotate(-90 117.9 160.1)">14</text>
<text x="149.6" y="160.1" transform="rotate(-90 149.6 160.1)">14</text>
<text x="45.9" y="168.7">8</text>
<text x="45.9" y="173.7">9</text>
<text x="56.5" y="171.2">10</text>
<text x="74.5" y="168.7">11</text>
<text x="74.5" y="173.7">12</text>
<text x="85.7" y="171.2">13</text>
<text x="117.9" y="179.8" transform="rotate(-90 117.9 179.8)">7</text>
<text x="149.6" y="179.8" transform="rotate(-90 149.6 179.8)">7</text>
</g>
<g font-size="1.8" fill="#0f0f0f">
<text x="40.9" y="68.2">FMAT</text>
<text x="88.9" y="68.2">DIN</text>
<text x="88.9" y="70.8">~{DW}</text>
<text x="88.9" y="73.3">X9</text>
<text x="214.6" y="73.3">CK</text>
<text x="214.6" y="75.9">DAD3</text>
<text x="246.4" y="73.3">LPCK</text>
<text x="248.1" y="75.9">~{ALL}</text>
<text x="43" y="80.9">D0</text>
<text x="43" y="83.5">D1</text>
<text x="88.9" y="78.4">MSL0</text>
<text x="88.9" y="80.9">MSL1</text>
<text x="88.9" y="83.5">MSL2</text>
<text x="214.6" y="83.5">DAD6</text>
<text x="214.6" y="80.9">DAD5</text>
<text x="214.6" y="78.4">DAD4</text>
<text x="247.7" y="83.5">BLK</text>
<text x="248.5" y="78.4">WO</text>
<text x="43" y="86">D2</text>
<text x="43" y="88.6">D3</text>
<text x="88.9" y="86">MSL3</text>
<text x="214.6" y="88.6">MSL2</text>
<text x="214.6" y="86">MSL0</text>
<text x="248.8" y="88.6">D6</text>
<text x="248.8" y="86">D7</text>
<text x="43" y="93.6">D5</text>
<text x="43" y="91.1">D4</text>
<text x="88.9" y="93.6">DAD1</text>
<text x="88.9" y="91.1">DAD0</text>
<text x="214.6" y="91.1">FMAT</text>
<text x="214.6" y="93.6">A0</text>
<text x="248.8" y="93.6">D4</text>
<text x="248.8" y="91.1">D5</text>
<text x="43" y="96.2">D6</text>
<text x="43" y="98.7">D7</text>
<text x="88.9" y="101.3">DAD4</text>
<text x="88.9" y="98.7">DAD3</text>
<text x="88.9" y="96.2">DAD2</text>
<text x="214.6" y="96.2">A1</text>
<text x="214.6" y="98.7">A2</text>
<text x="214.6" y="101.3">A3</text>
<text x="248.8" y="96.2">D3</text>
<text x="248.8" y="98.7">D2</text>
<text x="248.8" y="101.3">D1</text>
<text x="43" y="106.3">CK</text>
<text x="88.9" y="106.3">DAD6</text>
<text x="88.9" y="103.8">DAD5</text>
<text x="194.8" y="106.3">~{DW_{OUT}}</text>
<text x="214.6" y="103.8">~{IRQ}</text>
<text x="246.4" y="106.3">SYNC</text>
<text x="248.8" y="103.8">D0</text>
<text x="40.7" y="108.9">LPCK</text>
<text x="41.5" y="114">R/~{W}</text>
<text x="88.9" y="111.4">~{ALL}</text>
<text x="214.6" y="108.9">DIN</text>
<text x="214.6" y="114">~{E}</text>
<text x="214.6" y="111.4">VB</text>
<text x="246.4" y="111.4">MSL1</text>
<text x="246.4" y="108.9">MSL3</text>
<text x="246.4" y="114">DAD0</text>
<text x="43.2" y="119">A0</text>
<text x="88.9" y="116.5">SYNC</text>
<text x="194.3" y="119">~{MFREE}</text>
<text x="214.6" y="116.5">R/~{W}</text>
<text x="246.4" y="119">DAD1</text>
<text x="246.4" y="116.5">DAD2</text>
<text x="43.2" y="124.1">A2</text>
<text x="43.2" y="121.6">A1</text>
<text x="88.9" y="121.6">BLK</text>
<text x="43.2" y="126.7">A3</text>
<text x="44.4" y="131.7">~{E}</text>
<text x="88.9" y="126.7">VB</text>
<text x="88.9" y="131.7">~{IRQ}</text>
<text x="42.7" y="136.8">WO</text>
<text x="88.9" y="136.8">~{MW}</text>
<text x="195.6" y="136.8">~{WHITE}</text>
</g>
</svg>
